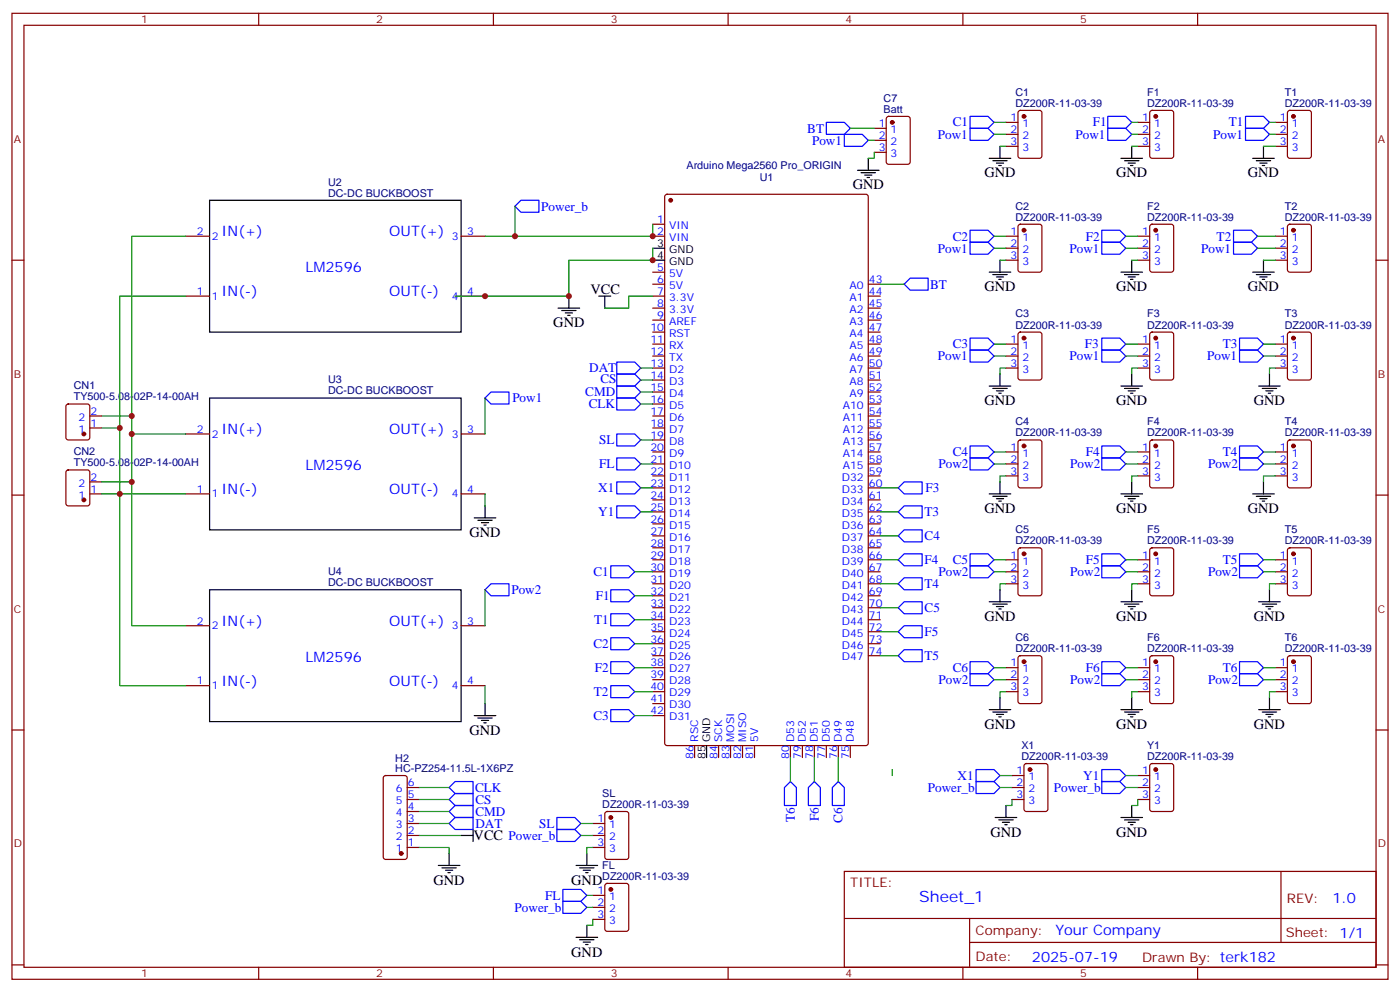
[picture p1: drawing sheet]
<svg xmlns="http://www.w3.org/2000/svg" width="412mm" height="292mm" viewBox="0 0 412 292" stroke-linecap="round" stroke-linejoin="round" font-family="sans-serif">
<g fill="none" stroke="#870000" stroke-width=".35">
<path d="M3.5 3.9h405.4v284.4h-405.4zM7.1 7.4h398.2v277.3h-398.2zM76.2 3.9v3.5M145.3 3.9v3.5M214.5 3.9v3.5M283.6 3.9v3.5M352.8 3.9v3.5M257.5 37.8h3.6M261.3 34.5l.5-.2h5.6l.7 .4v13l-.5 .6-5.8 .1-.7-.5v-12.9zM296.3 36h3.6M296.3 39.5h3.6M300.1 32.7l.5-.2h5.6l.7 .4v13l-.4 .6-5.9 .1-.7-.5v-12.9z"/>
<path d="M335.1 36h3.6M335.1 39.5h3.6M338.9 32.7l.5-.2h5.6l.7 .4v13l-.4 .6-5.9 .1-.7-.5v-12.9zM375.7 36h3.5M375.7 39.5h3.5M379.5 32.7l.4-.2h5.7l.6 .4 .1 13-.5 .6-5.9 .1-.6-.5-.1-12.9zM196 57.4l.5-.2h58.6l.6 .4 .1 161.2-.5 .6-58.8 .1-.7-.5v-161.1zM257.5 41.3h3.6M257.5 44.8h3.6M296.3 43.1h3.6M335.1 43.1h3.6M375.7 43.1h3.5"/>
<path d="M3.5 76.6h3.6M54.7 69.5h7M135.8 69.5h7.1M192.3 66h3.5M192.3 69.5h3.5M296.3 76.6h3.6M296.3 69.5h3.6M296.3 73.1h3.6M300.1 66.2l.5-.2h5.6l.7 .4v13l-.4 .7h-5.9l-.7-.4v-13zM335.1 76.6h3.6M335.1 69.5h3.6M335.1 73.1h3.6"/>
<path d="M338.9 66.2l.5-.2h5.6l.7 .4v13l-.4 .7h-5.9l-.7-.4v-13zM375.7 76.6h3.5M375.7 69.5h3.5M375.7 73.1h3.5M379.5 66.2l.4-.2h5.7l.6 .4 .1 13-.5 .7h-5.9l-.6-.4-.1-13zM405.3 76.6h3.6M54.7 87.2h7M135.8 87.2h7.1M192.3 80.1h3.5M192.3 83.6h3.5M192.3 87.2h3.5M192.3 90.7h3.5"/>
<path d="M192.3 94.2h3.5M192.3 97.8h3.5M255.8 83.6h3.5M255.8 87.2h3.5M255.8 90.7h3.5M255.8 94.2h3.5M255.8 97.8h3.5M300.1 98l.5-.2h5.6l.7 .4v13l-.4 .6-5.9 .1-.7-.5v-12.9zM338.9 98l.5-.2h5.6l.7 .4v13l-.4 .6-5.9 .1-.7-.5v-12.9zM379.5 98l.4-.2h5.7l.6 .4 .1 13-.5 .6-5.9 .1-.6-.5-.1-12.9zM19.6 119.1l.5-.2h5.7l.6 .5 .1 9.4-.5 .6-5.9 .1-.6-.5-.1-9.4zM192.3 101.3h3.5"/>
<path d="M192.3 104.8h3.5M192.3 108.3h3.5M192.3 111.9h3.5M192.3 115.4h3.5M192.3 118.9h3.5M255.8 101.3h3.5M255.8 104.8h3.5M255.8 108.3h3.5M255.8 111.9h3.5M255.8 115.4h3.5M255.8 118.9h3.5M296.3 101.3h3.6"/>
<path d="M296.3 104.8h3.6M296.3 108.3h3.6M335.1 101.3h3.6M335.1 104.8h3.6M335.1 108.3h3.6M375.7 101.3h3.5M375.7 104.8h3.5M375.7 108.3h3.5M19.6 138.5l.5-.2h5.7l.6 .5 .1 9.4-.5 .7h-5.9l-.6-.5-.1-9.4zM26.5 122.4h3.5M26.5 126h3.5M54.7 127.7h7"/>
<path d="M135.8 127.7h7.1M192.3 122.4h3.5M192.3 126h3.5M192.3 129.5h3.5M192.3 133h3.5M192.3 136.6h3.5M255.8 122.4h3.5M255.8 126h3.5M255.8 129.5h3.5M255.8 133h3.5M255.8 136.6h3.5M296.3 133h3.6"/>
<path d="M296.3 136.6h3.6M300.1 129.7l.5-.2h5.6l.7 .4v13l-.4 .7h-5.9l-.7-.4v-13zM335.1 133h3.6M335.1 136.6h3.6M338.9 129.7l.5-.2h5.6l.7 .4v13l-.4 .7h-5.9l-.7-.4v-13zM375.7 133h3.5M375.7 136.6h3.5M379.5 129.7l.4-.2h5.7l.6 .4 .1 13-.5 .7h-5.9l-.6-.4-.1-13zM3.5 145.7h3.6M26.5 145.4h3.5M26.5 141.9h3.5M54.7 145.4h7"/>
<path d="M135.8 145.4h7.1M192.3 140.1h3.5M192.3 143.6h3.5M192.3 147.1h3.5M192.3 150.7h3.5M192.3 154.2h3.5M192.3 157.7h3.5M255.8 140.1h3.5M255.8 143.6h3.5M255.8 147.1h3.5M255.8 150.7h3.5M255.8 154.2h3.5"/>
<path d="M255.8 157.7h3.5M296.3 140.1h3.6M335.1 140.1h3.6M375.7 140.1h3.5M405.3 145.7h3.6M192.3 161.3h3.5M192.3 164.8h3.5M192.3 168.3h3.5M192.3 171.8h3.5M192.3 175.4h3.5M192.3 178.9h3.5M255.8 161.3h3.5"/>
<path d="M255.8 164.8h3.5M255.8 168.3h3.5M255.8 171.8h3.5M255.8 175.4h3.5M255.8 178.9h3.5M296.3 164.8h3.6M296.3 168.3h3.6M296.3 171.8h3.6M300.1 161.5l.5-.2h5.6l.7 .4v13l-.4 .6-5.9 .1-.7-.5v-12.9zM335.1 164.8h3.6M335.1 168.3h3.6M335.1 171.8h3.6"/>
<path d="M338.9 161.5l.5-.2h5.6l.7 .4v13l-.4 .6-5.9 .1-.7-.5v-12.9zM375.7 164.8h3.5M375.7 168.3h3.5M375.7 171.8h3.5M379.5 161.5l.4-.2h5.7l.6 .4 .1 13-.5 .6-5.9 .1-.6-.5-.1-12.9zM54.7 184.2h7M135.8 184.2h7.1M192.3 182.4h3.5M192.3 185.9h3.5M192.3 189.5h3.5M192.3 193h3.5M192.3 196.5h3.5"/>
<path d="M255.8 182.4h3.5M255.8 185.9h3.5M255.8 189.5h3.5M255.8 193h3.5M296.3 196.5h3.6M300.1 193.2l.5-.2h5.6l.7 .4v13l-.4 .7h-5.9l-.7-.4v-13zM335.1 196.5h3.6M338.9 193.2l.5-.2h5.6l.7 .4v13l-.4 .7h-5.9l-.7-.4v-13zM375.7 196.5h3.5M379.5 193.2l.4-.2h5.7l.6 .4 .1 13-.5 .7h-5.9l-.6-.4-.1-13zM3.5 214.9h3.6M54.7 201.8h7"/>
<path d="M135.8 201.8h7.1M192.3 200.1h3.5M192.3 203.6h3.5M192.3 207.1h3.5M192.3 210.6h3.5M204.6 219.5v3.5M211.7 219.5v3.5M215.2 219.5v3.5M218.7 219.5v3.5M222.2 219.5v3.5M232.8 219.5v3.5M236.4 219.5v3.5"/>
<path d="M239.9 219.5v3.5M243.4 219.5v3.5M246.9 219.5v3.5M250.5 219.5v3.5M296.3 200.1h3.6M296.3 203.6h3.6M335.1 200.1h3.6M335.1 203.6h3.6M375.7 200.1h3.5M375.7 203.6h3.5M405.3 214.9h3.6M113.1 228.5l.5-.2h5.6l.7 .4v23.6l-.4 .6-5.9 .1-.7-.5v-23.5z"/>
<path d="M119.9 231.8h3.6M119.9 235.3h3.6M119.9 238.9h3.6M178.4 239.1l.5-.2h5.6l.7 .4v13l-.5 .6-5.8 .1-.7-.5v-12.9zM298.1 231.8h3.5M298.1 235.3h3.5M298.1 228.3h3.5M301.9 225l.4-.2h5.7l.6 .4 .1 13-.5 .6-5.9 .1-.6-.5-.1-12.9zM335.1 231.8h3.6M335.1 235.3h3.6M335.1 228.3h3.6M338.9 225l.5-.2h5.6l.7 .4v13l-.4 .6-5.9 .1-.7-.5v-12.9z"/>
<path d="M119.9 242.4h3.6M119.9 245.9h3.6M119.9 249.4h3.6M174.6 242.4h3.6M174.6 245.9h3.6M174.6 249.4h3.6M248.7 256.5h156.6v28.2h-156.6zM377.3 256.5v20.9M174.6 263.6h3.6M174.6 267.1h3.6M174.6 270.6h3.6M178.4 260.2l.5-.2h5.6l.7 .5v12.9l-.5 .7h-5.8l-.7-.4v-13z"/>
<path d="M248.7 270.4h156.5M285.6 277.4h119.6M285.6 270.4v14.1M3.5 284h3.6M76.2 284.7v3.6M145.3 284.7v3.6M214.5 284.7v3.6M283.6 284.7v3.6M352.8 284.7v3.6M405.3 284h3.6"/>
</g>
<g fill="#870000" stroke="#870000" stroke-width=".35">
<circle cx="197.6" cy="58.9" r=".53"/>
<circle cx="301.6" cy="34.3" r=".53"/>
<circle cx="118.2" cy="251.2" r=".53"/>
<circle cx="24.7" cy="127.7" r=".53"/>
<circle cx="24.7" cy="147.1" r=".53"/>
<circle cx="340.4" cy="34.3" r=".53"/>
<circle cx="381" cy="34.3" r=".53"/>
<circle cx="301.6" cy="67.8" r=".53"/>
<circle cx="340.4" cy="67.8" r=".53"/>
<circle cx="381" cy="67.8" r=".53"/>
<circle cx="301.6" cy="99.5" r=".53"/>
<circle cx="340.4" cy="99.5" r=".53"/>
<circle cx="381" cy="99.5" r=".53"/>
<circle cx="301.6" cy="131.3" r=".53"/>
<circle cx="340.4" cy="131.3" r=".53"/>
<circle cx="381" cy="131.3" r=".53"/>
<circle cx="301.6" cy="163" r=".53"/>
<circle cx="340.4" cy="163" r=".53"/>
<circle cx="381" cy="163" r=".53"/>
<circle cx="301.6" cy="194.8" r=".53"/>
<circle cx="340.4" cy="194.8" r=".53"/>
<circle cx="381" cy="194.8" r=".53"/>
<circle cx="303.4" cy="226.5" r=".53"/>
<circle cx="340.4" cy="226.5" r=".53"/>
<circle cx="179.9" cy="240.6" r=".53"/>
<circle cx="179.9" cy="261.8" r=".53"/>
<circle cx="262.8" cy="36" r=".53"/>
</g>
<g fill="none" stroke="#000" stroke-width=".35">
<path d="M61.7 58.9h74.1v38.9h-74.1zM252.6 50.1h6.3M253.6 50.8h4.3M254.7 51.5h2.1M255.4 52.2h.7M255.8 46.6v3.5M291.4 46.6h6.3M292.5 47.3h4.2M293.5 48h2.1M294.2 48.7h.7M294.6 43.1v3.5M330.2 46.6h6.3"/>
<path d="M331.3 47.3h4.2M332.3 48h2.1M333 48.7h.7M333.4 43.1v3.5M369 46.6h6.4M370.1 47.3h4.2M371.1 48h2.1M371.8 48.7h.7M372.2 43.1v3.5M192.3 73.1h3.5M192.3 76.6h3.5M294.6 76.6v3.5"/>
<path d="M333.4 76.6v3.5M372.2 76.6v3.5M164.4 90.7h6.3M165.5 91.4h4.2M166.5 92.1h2.1M167.2 92.8h.7M167.6 87.2v3.5M176.4 87.2h3.5M178.2 87.2v3.5M291.4 80.1h6.3M292.5 80.8h4.2M293.5 81.5h2.1"/>
<path d="M294.2 82.2h.7M330.2 80.1h6.3M331.3 80.8h4.2M332.3 81.5h2.1M333 82.2h.7M369 80.1h6.4M370.1 80.8h4.2M371.1 81.5h2.1M371.8 82.2h.7M61.7 117.2h74.1v38.8h-74.1zM291.4 113.6h6.3M292.5 114.3h4.2"/>
<path d="M293.5 115h2.1M294.2 115.7h.7M294.6 110.1v3.5M330.2 113.6h6.3M331.3 114.3h4.2M332.3 115h2.1M333 115.7h.7M333.4 110.1v3.5M370.8 113.6h6.3M371.8 114.3h4.3M372.9 115h2.1M373.6 115.7h.7"/>
<path d="M373.9 110.1v3.5M139.7 152.4h6.3M140.8 153.1h4.2M141.8 153.8h2.1M142.5 154.6h.7M142.9 148.9v3.5M291.4 145.4h6.3M292.5 146.1h4.2M293.5 146.8h2.1M294.2 147.5h.7M294.6 141.9v3.5M330.2 145.4h6.3"/>
<path d="M331.3 146.1h4.2M332.3 146.8h2.1M333 147.5h.7M333.4 141.9v3.5M369 145.4h6.4M370.1 146.1h4.2M371.1 146.8h2.1M371.8 147.5h.7M372.2 141.9v3.5M61.7 173.6h74.1v38.8h-74.1zM291.4 177.1h6.3M292.5 177.8h4.2"/>
<path d="M293.5 178.5h2.1M294.2 179.2h.7M294.6 173.6v3.5M330.2 177.1h6.3M331.3 177.8h4.2M332.3 178.5h2.1M333 179.2h.7M333.4 173.6v3.5M370.8 177.1h6.3M371.8 177.8h4.3M372.9 178.5h2.1M373.6 179.2h.7"/>
<path d="M373.9 173.6v3.5M139.7 210.6h6.3M140.8 211.3h4.2M141.8 212.1h2.1M142.5 212.8h.7M142.9 207.1v3.5M208.1 219.5v3.5M291.4 208.9h6.3M292.5 209.6h4.2M293.5 210.3h2.1M294.2 211h.7M294.6 205.4v3.5"/>
<path d="M330.2 208.9h6.3M331.3 209.6h4.2M332.3 210.3h2.1M333 211h.7M333.4 205.4v3.5M370.8 208.9h6.3M371.8 209.6h4.3M372.9 210.3h2.1M373.6 211h.7M373.9 205.4v3.5M296.3 237.1v3.5M333.4 237.1v3.5"/>
<path d="M129.1 254.7h6.4M130.2 255.4h4.2M131.2 256.2h2.1M131.9 256.9h.7M132.3 251.2v3.5M135.8 245.9h3.5M139.3 244.2v3.5M169.7 254.7h6.3M170.7 255.4h4.3M171.8 256.2h2.1M172.5 256.9h.7M172.9 251.2v3.5"/>
<path d="M293.2 240.6h6.3M294.2 241.3h4.2M295.3 242h2.1M296 242.7h.7M330.2 240.6h6.3M331.3 241.3h4.2M332.3 242h2.1M333 242.7h.7M169.7 275.9h6.3M170.7 276.6h4.3M171.8 277.3h2.1M172.5 278h.7"/>
<path d="M172.9 272.4v3.5"/>
</g>
<g fill="none" stroke="#008700" stroke-width=".35">
<path d="M250.5 37.8h7M292.8 39.5h3.5M292.8 36h3.5M333.4 39.5h1.7M333.4 36h1.7M373.9 39.5h1.8M373.9 36h1.8M255.8 41.3h1.7M257.5 44.8v1.8h-1.7M294.6 43.1h1.7M333.4 43.1h1.7M372.2 43.1h3.5"/>
<path d="M54.7 69.5h-15.9v52.9M151.7 60.7v8.8M192.3 73.1v3.5h-24.7v10.6h-33.5M192.3 66v3.5h-49.4M292.8 69.5h3.5M292.8 73.1h3.5M294.6 76.6h1.7M331.6 69.5h3.5M331.6 73.1h3.5M333.4 76.6h1.7M370.4 69.5h5.3M370.4 73.1h5.3"/>
<path d="M372.2 76.6h3.5M54.7 87.2h-19.4v38.8M192.3 87.2h-7.1v3.5h-7M259.3 83.6h7M142.9 117.2v10.5M188.7 108.3h3.6M188.7 111.9h3.6M188.7 115.4h3.6M188.7 118.9h3.6M292.8 104.8h3.5M292.8 101.3h3.5M296.3 108.3h-1.7v1.8"/>
<path d="M331.6 104.8h3.5M331.6 101.3h3.5M335.1 108.3h-1.7v1.8M372.2 104.8h3.5M372.2 101.3h3.5M375.7 108.3h-1.8v1.8M30 122.4h8.8v19.5h-8.8M30 126h5.3v19.4h-5.3M38.8 127.7h15.9M188.7 136.6h3.6M188.7 129.5h3.6M292.8 136.6h3.5"/>
<path d="M292.8 133h3.5M331.6 136.6h3.5M331.6 133h3.5M372.2 136.6h3.5M372.2 133h3.5M38.8 141.9v42.3h15.9M54.7 145.4h-19.4v56.4h19.4M142.9 145.4v3.5M188.7 143.6h3.6M188.7 150.7h3.6M259.3 143.6h5.3M259.3 150.7h5.3"/>
<path d="M259.3 157.7h5.3M296.3 140.1h-1.7v1.8M335.1 140.1h-1.7v1.8M375.7 140.1h-3.5v1.8M142.9 173.6v10.6M187 168.3h5.3M187 175.4h5.3M259.3 164.8h5.3M259.3 171.8h5.3M259.3 178.9h5.3M292.8 168.3h3.5M292.8 164.8h3.5"/>
<path d="M296.3 171.8h-1.7v1.8M331.6 168.3h3.5M331.6 164.8h3.5M335.1 171.8h-1.7v1.8M372.2 168.3h3.5M372.2 164.8h3.5M375.7 171.8h-1.8v1.8M187 182.4h5.3M187 189.5h5.3M187 196.5h5.3M259.3 185.9h5.3M259.3 193h5.3"/>
<path d="M292.8 196.5h3.5M331.6 196.5h3.5M372.2 196.5h3.5M142.9 201.8v5.3M187 203.6h5.3M187 210.6h5.3M292.8 200.1h3.5M296.3 203.6h-1.7v1.8M331.6 200.1h3.5M335.1 203.6h-1.7v1.8M372.2 200.1h3.5M375.7 203.6h-1.8v1.8"/>
<path d="M123.5 238.9h8.8M123.5 235.3h8.8M123.5 231.8h8.8M232.8 223v7M239.9 223v7M246.9 223v7M262.8 226.5v1.8M294.6 231.8h3.5M294.6 228.3h3.5M298.1 235.3v1.8h-1.8M331.6 231.8h3.5M331.6 228.3h3.5"/>
<path d="M335.1 235.3v1.8h-1.7M123.5 249.4h8.8v1.8M123.5 245.9h12.3M123.5 242.4h8.8M171.1 245.9h3.5M171.1 242.4h3.5M174.6 249.4h-1.7v1.8M172.9 267.1h1.7M172.9 263.6h1.7M174.6 270.6v1.8h-1.7"/>
</g>
<g fill="none" stroke="#00f" stroke-width=".35">
<path d="M243.4 36h5.3l1.8 1.8-1.8 1.7h-5.3zM248.7 39.5h5.3l1.8 1.8-1.8 1.8h-5.3zM285.8 37.8h5.2l1.8 1.7-1.8 1.8h-5.2zM285.8 34.3h5.2l1.8 1.7-1.8 1.8h-5.2zM326.3 37.8h5.3l1.8 1.7-1.8 1.8h-5.3zM326.3 34.3h5.3l1.8 1.7-1.8 1.8h-5.3zM366.9 37.8h5.3l1.7 1.7-1.7 1.8h-5.3zM366.9 34.3h5.3l1.7 1.7-1.7 1.8h-5.3zM151.7 60.7l1.8-1.8h5.2v3.6h-5.2zM285.8 67.8h5.2l1.8 1.7-1.8 1.8h-5.2zM285.8 71.3h5.2l1.8 1.8-1.8 1.7h-5.2zM324.6 67.8h5.2l1.8 1.7-1.8 1.8h-5.2z"/>
<path d="M324.6 71.3h5.2l1.8 1.8-1.8 1.7h-5.2zM363.4 67.8h5.3l1.7 1.7-1.7 1.8h-5.3zM363.4 71.3h5.3l1.7 1.8-1.7 1.7h-5.3zM266.3 83.6l1.8-1.7h5.3v3.5h-5.3zM285.8 99.5h5.2l1.8 1.8-1.8 1.7h-5.2zM324.6 99.5h5.2l1.8 1.8-1.8 1.7h-5.2zM365.1 99.5h5.3l1.8 1.8-1.8 1.7h-5.3zM142.9 117.2l1.7-1.8h5.3v3.5h-5.3zM181.7 106.6h5.3l1.7 1.7-1.7 1.8h-5.3zM181.7 110.1h5.3l1.7 1.8-1.7 1.7h-5.3zM181.7 113.6h5.3l1.7 1.8-1.7 1.8h-5.3zM181.7 117.2h5.3l1.7 1.7-1.7 1.8h-5.3z"/>
<path d="M285.8 103h5.2l1.8 1.8-1.8 1.8h-5.2zM324.6 103h5.2l1.8 1.8-1.8 1.8h-5.2zM365.1 103h5.3l1.8 1.8-1.8 1.8h-5.3zM181.7 127.7h5.3l1.7 1.8-1.7 1.8h-5.3zM181.7 134.8h5.3l1.7 1.8-1.7 1.7h-5.3zM285.8 134.8h5.2l1.8 1.8-1.8 1.7h-5.2zM285.8 131.3h5.2l1.8 1.7-1.8 1.8h-5.2zM324.6 134.8h5.2l1.8 1.8-1.8 1.7h-5.2zM324.6 131.3h5.2l1.8 1.7-1.8 1.8h-5.2zM365.1 134.8h5.3l1.8 1.8-1.8 1.7h-5.3zM365.1 131.3h5.3l1.8 1.7-1.8 1.8h-5.3zM181.7 141.9h5.3l1.7 1.7-1.7 1.8h-5.3z"/>
<path d="M181.7 148.9h5.3l1.7 1.8-1.7 1.7h-5.3zM264.6 143.6l1.7-1.7h5.3v3.5h-5.3zM266.3 148.9h5.3v3.5h-5.3l-1.7-1.7zM266.3 156h5.3v3.5h-5.3l-1.7-1.8zM142.9 173.6l1.7-1.8h5.3v3.6h-5.3zM179.9 166.5h5.3l1.8 1.8-1.8 1.8h-5.3zM179.9 173.6h5.3l1.8 1.8-1.8 1.7h-5.3zM264.6 164.8l1.7-1.8h5.3v3.5h-5.3zM266.3 170.1h5.3v3.5h-5.3l-1.7-1.8zM266.3 177.1h5.3v3.6h-5.3l-1.7-1.8zM285.8 166.5h5.2l1.8 1.8-1.8 1.8h-5.2zM285.8 163h5.2l1.8 1.8-1.8 1.7h-5.2z"/>
<path d="M324.6 166.5h5.2l1.8 1.8-1.8 1.8h-5.2zM324.6 163h5.2l1.8 1.8-1.8 1.7h-5.2zM365.1 166.5h5.3l1.8 1.8-1.8 1.8h-5.3zM365.1 163h5.3l1.8 1.8-1.8 1.7h-5.3zM179.9 180.7h5.3l1.8 1.7-1.8 1.8h-5.3zM179.9 187.7h5.3l1.8 1.8-1.8 1.7h-5.3zM179.9 194.8h5.3l1.8 1.7-1.8 1.8h-5.3zM264.6 185.9l1.7-1.7h5.3v3.5h-5.3zM264.6 193l1.7-1.8h5.3v3.6h-5.3zM285.8 198.3h5.2l1.8 1.8-1.8 1.7h-5.2zM285.8 194.8h5.2l1.8 1.7-1.8 1.8h-5.2zM324.6 198.3h5.2l1.8 1.8-1.8 1.7h-5.2z"/>
<path d="M324.6 194.8h5.2l1.8 1.7-1.8 1.8h-5.2zM365.1 198.3h5.3l1.8 1.8-1.8 1.7h-5.3zM365.1 194.8h5.3l1.8 1.7-1.8 1.8h-5.3zM179.9 201.8h5.3l1.8 1.8-1.8 1.8h-5.3zM179.9 208.9h5.3l1.8 1.7-1.8 1.8h-5.3zM132.3 238.9l1.8-1.8h5.2v3.5h-5.2zM132.3 235.3l1.8-1.7h5.2v3.5h-5.2zM132.3 231.8l1.8-1.8h5.2v3.6h-5.2zM232.8 230l1.8 1.8v5.3h-3.5v-5.3zM239.9 230l1.8 1.8v5.3h-3.6v-5.3zM246.9 230l1.8 1.8v5.3h-3.5v-5.3zM287.5 230h5.3l1.8 1.8-1.8 1.8h-5.3z"/>
<path d="M287.5 226.5h5.3l1.8 1.8-1.8 1.7h-5.3zM324.6 230h5.2l1.8 1.8-1.8 1.8h-5.2zM324.6 226.5h5.2l1.8 1.8-1.8 1.7h-5.2zM132.3 242.4l1.8-1.8h5.2v3.6h-5.2zM164 244.2h5.3l1.8 1.7-1.8 1.8h-5.3zM164 240.6h5.3l1.8 1.8-1.8 1.8h-5.3zM165.8 265.3h5.3l1.8 1.8-1.8 1.8h-5.3zM165.8 261.8h5.3l1.8 1.8-1.8 1.7h-5.3z"/>
</g>
<g fill="#c00">
<circle cx="38.8" cy="122.4" r=".88"/>
<circle cx="38.8" cy="127.7" r=".88"/>
<circle cx="38.8" cy="141.9" r=".88"/>
<circle cx="35.3" cy="145.4" r=".88"/>
<circle cx="35.3" cy="126" r=".88"/>
<circle cx="167.6" cy="87.2" r=".88"/>
<circle cx="142.9" cy="87.2" r=".88"/>
<circle cx="192.3" cy="76.6" r=".88"/>
<circle cx="192.3" cy="69.5" r=".88"/>
<circle cx="151.7" cy="69.5" r=".88"/>
</g>
<text font-size="4.6" fill="#00f" x="270.8" y="265.5">Sheet_1</text>
<g font-size="4.2">
<text x="290" y="52.2">GND</text>
<text x="328.8" y="52.2">GND</text>
<text x="367.6" y="52.2">GND</text>
<text x="251.2" y="55.8">GND</text>
<text x="173.9" y="86.5">VCC</text>
<text x="290" y="85.8">GND</text>
<text x="328.8" y="85.8">GND</text>
<text x="367.6" y="85.8">GND</text>
<text x="163" y="96.3">GND</text>
<text x="290" y="119.3">GND</text>
<text x="328.8" y="119.3">GND</text>
<text x="369.4" y="119.3">GND</text>
<text x="290" y="151">GND</text>
<text x="328.8" y="151">GND</text>
<text x="367.6" y="151">GND</text>
<text x="138.3" y="158.1">GND</text>
<text x="290" y="182.8">GND</text>
<text x="328.8" y="182.8">GND</text>
<text x="369.4" y="182.8">GND</text>
<text x="290" y="214.5">GND</text>
<text x="328.8" y="214.5">GND</text>
<text x="369.4" y="214.5">GND</text>
<text x="138.3" y="216.3">GND</text>
<text x="139.5" y="247.3">VCC Power_b</text>
<text x="291.7" y="246.3">GND</text>
<text x="328.8" y="246.3">GND</text>
<text x="127.7" y="260.4">GND</text>
<text x="168.3" y="260.4">GND</text>
<text x="168.3" y="281.6">GND</text>
</g>
<g font-size="4.2" fill="#00f">
<text x="65.3" y="69.5">IN(+)</text>
<text x="114.7" y="69.5">OUT(+)</text>
<text x="90" y="80.1">LM2596</text>
<text x="65.3" y="87.2">IN(-)</text>
<text x="114.7" y="87.2">OUT(-)</text>
<text x="65.3" y="127.7">IN(+)</text>
<text x="114.7" y="127.7">OUT(+)</text>
<text x="90" y="138.3">LM2596</text>
<text x="65.3" y="145.4">IN(-)</text>
<text x="114.7" y="145.4">OUT(-)</text>
<text x="65.3" y="184.2">IN(+)</text>
<text x="114.7" y="184.2">OUT(+)</text>
<text x="90" y="194.8">LM2596</text>
<text x="65.3" y="201.8">IN(-)</text>
<text x="114.7" y="201.8">OUT(-)</text>
<text x="392.5" y="265.8">1.0</text>
<text x="310.9" y="275.3">Your Company</text>
<text x="304" y="283.1">2025-07-19</text>
</g>
<g font-size="3.9" fill="#00f">
<text x="237.8" y="39">BT</text>
<text x="276.2" y="40.8">Pow1</text>
<text x="280.7" y="37.2">C1</text>
<text x="316.8" y="40.8">Pow1</text>
<text x="321.9" y="37.2">F1</text>
<text x="357.4" y="40.8">Pow1</text>
<text x="362" y="37.2">T1</text>
<text x="239.2" y="42.6">Pow1</text>
<text x="159.5" y="62">Power_b</text>
<text x="280.7" y="70.9">C2</text>
<text x="319.9" y="70.9">F2</text>
<text x="358.4" y="70.8">T2</text>
<text x="276.2" y="74.3">Pow1</text>
<text x="315" y="74.3">Pow1</text>
<text x="353.8" y="74.3">Pow1</text>
<text x="274" y="85">BT</text>
<text x="276.2" y="106.1">Pow1</text>
<text x="280.7" y="102.6">C3</text>
<text x="315" y="106.1">Pow1</text>
<text x="319.6" y="102.5">F3</text>
<text x="355.6" y="106.1">Pow1</text>
<text x="360.2" y="102.6">T3</text>
<text x="173.6" y="109.6">DAT</text>
<text x="176.9" y="112.7">CS</text>
<text x="150.9" y="118.4">Pow1</text>
<text x="172.4" y="116.6">CMD</text>
<text x="173.5" y="120.2">CLK</text>
<text x="176.5" y="130.8">SL</text>
<text x="176.5" y="137.8">FL</text>
<text x="276.5" y="137.8">Pow2</text>
<text x="280.7" y="134.3">C4</text>
<text x="315.3" y="137.8">Pow2</text>
<text x="319.9" y="134.3">F4</text>
<text x="355.8" y="137.8">Pow2</text>
<text x="360.2" y="134.3">T4</text>
<text x="176.2" y="144.9">X1</text>
<text x="272.6" y="144.9">F3</text>
<text x="176.2" y="151.9">Y1</text>
<text x="272.3" y="151.9">T3</text>
<text x="272.3" y="159">C4</text>
<text x="272.3" y="166.1">F4</text>
<text x="280.7" y="166.1">C5</text>
<text x="319.9" y="166.1">F5</text>
<text x="360.2" y="166.1">T5</text>
<text x="174.8" y="169.5">C1</text>
<text x="272.3" y="173.1">T4</text>
<text x="276.5" y="169.5">Pow2</text>
<text x="315.3" y="169.5">Pow2</text>
<text x="355.8" y="169.5">Pow2</text>
<text x="150.6" y="174.9">Pow2</text>
<text x="175.5" y="176.6">F1</text>
<text x="175" y="183.6">T1</text>
<text x="272.3" y="180.2">C5</text>
<text x="174.8" y="190.8">C2</text>
<text x="272.3" y="187.2">F5</text>
<text x="175.2" y="197.9">F2</text>
<text x="272.3" y="194.3">T5</text>
<text x="280.7" y="197.8">C6</text>
<text x="319.9" y="197.8">F6</text>
<text x="360.2" y="197.8">T6</text>
<text x="276.5" y="201.3">Pow2</text>
<text x="315.3" y="201.3">Pow2</text>
<text x="355.8" y="201.3">Pow2</text>
<text x="174.9" y="204.9">T2</text>
<text x="174.8" y="211.9">C3</text>
<text x="139.9" y="233.1">CLK</text>
<text x="273.3" y="233.2">Power_b</text>
<text x="282.1" y="229.5">X1</text>
<text x="310.5" y="233">Power_b</text>
<text x="319.1" y="229.5">Y1</text>
<text x="140.1" y="236.6">CS</text>
<text x="140.1" y="243.7">DAT</text>
<text x="140.1" y="240.1">CMD</text>
<text x="158.8" y="243.6">SL</text>
<text x="234.1" y="242" transform="rotate(-90 234.1 242)">T6</text>
<text x="241.2" y="241.8" transform="rotate(-90 241.2 241.8)">F6</text>
<text x="248.2" y="242.2" transform="rotate(-90 248.2 242.2)">C6</text>
<text x="151.6" y="268.4">Power_b</text>
<text x="160.6" y="264.8">FL</text>
</g>
<g font-size="3.9" fill="#800">
<text x="250.5" y="261.1">TITLE:</text>
<text x="379.1" y="265.8">REV:</text>
<text x="287.4" y="275.3">Company:</text>
<text x="378.7" y="275.9">Sheet: 1/1</text>
<text x="287.4" y="283">Date:</text>
<text x="336.4" y="283.1">Drawn By: terk182</text>
</g>
<g font-size="3.2" fill="#800">
<text x="41.6" y="6.9">1</text>
<text x="110.8" y="6.9">2</text>
<text x="179.9" y="6.9">3</text>
<text x="249.1" y="6.9">4</text>
<text x="318.2" y="6.9">5</text>
<text x="4.1" y="42">A</text>
<text x="405.9" y="42">A</text>
<text x="4.1" y="111.2">B</text>
<text x="405.9" y="111.2">B</text>
<text x="4.1" y="180.3">C</text>
<text x="405.9" y="180.3">C</text>
<text x="4.1" y="249.4">D</text>
<text x="405.9" y="249.4">D</text>
<text x="41.6" y="287.7">1</text>
<text x="110.8" y="287.7">2</text>
<text x="179.9" y="287.7">3</text>
<text x="249.1" y="287.7">4</text>
<text x="318.2" y="287.7">5</text>
</g>
<g font-size="3.2" fill="#000080">
<text x="260.3" y="29.9">C7</text>
<text x="299.1" y="28.2">C1</text>
<text x="337.9" y="28.2">F1</text>
<text x="378.5" y="28.2">T1</text>
<text x="260.3" y="33.2">Batt</text>
<text x="299.1" y="31.4">DZ200R-11-03-39</text>
<text x="337.9" y="31.4">DZ200R-11-03-39</text>
<text x="378.5" y="31.4">DZ200R-11-03-39</text>
<text x="202.2" y="49.6">Arduino Mega2560 Pro_ORIGIN</text>
<text x="223.8" y="53.2">U1</text>
<text x="96.6" y="57.9">DC-DC BUCKBOOST</text>
<text x="96.6" y="54.7">U2</text>
<text x="299.1" y="64.9">DZ200R-11-03-39</text>
<text x="299.1" y="61.7">C2</text>
<text x="337.9" y="64.9">DZ200R-11-03-39</text>
<text x="337.9" y="61.7">F2</text>
<text x="378.5" y="64.9">DZ200R-11-03-39</text>
<text x="378.5" y="61.7">T2</text>
<text x="299.1" y="93.4">C3</text>
<text x="337.9" y="93.4">F3</text>
<text x="378.5" y="93.4">T3</text>
<text x="299.1" y="96.7">DZ200R-11-03-39</text>
<text x="337.9" y="96.7">DZ200R-11-03-39</text>
<text x="378.5" y="96.7">DZ200R-11-03-39</text>
<text x="96.6" y="112.9">U3</text>
<text x="21.8" y="117.9">TY500-5.08-02P-14-00AH</text>
<text x="21.8" y="114.6">CN1</text>
<text x="96.6" y="116.1">DC-DC BUCKBOOST</text>
<text x="299.1" y="125.2">C4</text>
<text x="337.9" y="125.2">F4</text>
<text x="378.5" y="125.2">T4</text>
<text x="299.1" y="128.4">DZ200R-11-03-39</text>
<text x="337.9" y="128.4">DZ200R-11-03-39</text>
<text x="378.5" y="128.4">DZ200R-11-03-39</text>
<text x="21.7" y="137.3">TY500-5.08-02P-14-00AH</text>
<text x="21.7" y="134">CN2</text>
<text x="299.1" y="160.2">DZ200R-11-03-39</text>
<text x="299.1" y="156.9">C5</text>
<text x="337.9" y="160.2">DZ200R-11-03-39</text>
<text x="337.9" y="156.9">F5</text>
<text x="378.5" y="160.2">DZ200R-11-03-39</text>
<text x="378.5" y="156.9">T5</text>
<text x="96.6" y="172.5">DC-DC BUCKBOOST</text>
<text x="96.6" y="169.3">U4</text>
<text x="299.1" y="191.9">DZ200R-11-03-39</text>
<text x="299.1" y="188.7">C6</text>
<text x="337.9" y="191.9">DZ200R-11-03-39</text>
<text x="337.9" y="188.7">F6</text>
<text x="378.5" y="191.9">DZ200R-11-03-39</text>
<text x="378.5" y="188.7">T6</text>
<text x="300.9" y="220.4">X1</text>
<text x="337.9" y="220.4">Y1</text>
<text x="116.4" y="227.2">HC-PZ254-11.5L-1X6PZ</text>
<text x="116.4" y="224.2">H2</text>
<text x="300.9" y="223.7">DZ200R-11-03-39</text>
<text x="337.9" y="223.7">DZ200R-11-03-39</text>
<text x="177.4" y="237.8">DZ200R-11-03-39</text>
<text x="177.4" y="234.6">SL</text>
<text x="177.4" y="255.7">FL</text>
<text x="177.4" y="259">DZ200R-11-03-39</text>
</g>
<g font-size="3.2" fill="#00f">
<text x="297.7" y="35.7">1</text>
<text x="336.5" y="35.7">1</text>
<text x="377" y="35.7">1</text>
<text x="258.9" y="37.4">1</text>
<text x="258.9" y="41">2</text>
<text x="262.4" y="39.2">1</text>
<text x="297.7" y="39.2">2</text>
<text x="301.2" y="37.4">1</text>
<text x="301.2" y="41">2</text>
<text x="336.5" y="39.2">2</text>
<text x="340" y="37.4">1</text>
<text x="340" y="41">2</text>
<text x="377" y="39.2">2</text>
<text x="380.5" y="37.4">1</text>
<text x="380.5" y="41">2</text>
<text x="258.9" y="44.5">3</text>
<text x="262.4" y="42.7">2</text>
<text x="262.4" y="46.2">3</text>
<text x="297.7" y="42.7">3</text>
<text x="301.2" y="44.5">3</text>
<text x="336.5" y="42.7">3</text>
<text x="340" y="44.5">3</text>
<text x="377" y="42.7">3</text>
<text x="380.5" y="44.5">3</text>
<text x="193.6" y="65.7">1</text>
<text x="58" y="69.2">2</text>
<text x="62.4" y="70.6">2</text>
<text x="133.1" y="70.6">3</text>
<text x="137.6" y="69.2">3</text>
<text x="193.6" y="69.2">2</text>
<text x="197.1" y="67.4">VIN</text>
<text x="197.1" y="70.9">VIN</text>
<text x="297.7" y="69.2">1</text>
<text x="301.2" y="70.9">1</text>
<text x="336.5" y="69.2">1</text>
<text x="340" y="70.9">1</text>
<text x="377" y="69.2">1</text>
<text x="380.5" y="70.9">1</text>
<text x="297.7" y="72.7">2</text>
<text x="297.7" y="76.2">3</text>
<text x="301.2" y="74.5">2</text>
<text x="301.2" y="78">3</text>
<text x="336.5" y="72.7">2</text>
<text x="336.5" y="76.2">3</text>
<text x="340" y="74.5">2</text>
<text x="340" y="78">3</text>
<text x="377" y="72.7">2</text>
<text x="377" y="76.2">3</text>
<text x="380.5" y="74.5">2</text>
<text x="380.5" y="78">3</text>
<text x="193.6" y="79.8">5</text>
<text x="193.6" y="83.3">6</text>
<text x="197.1" y="81.5">5V</text>
<text x="255.9" y="83.3">43</text>
<text x="58" y="86.8">1</text>
<text x="62.4" y="88.2">1</text>
<text x="133.1" y="88.2">4</text>
<text x="137.6" y="86.8">4</text>
<text x="193.6" y="86.8">7</text>
<text x="197.1" y="85.1">5V</text>
<text x="197.1" y="88.6">3.3V</text>
<text x="250.3" y="88.6">A1</text>
<text x="250.3" y="85.1">A0</text>
<text x="255.9" y="86.8">44</text>
<text x="193.6" y="90.3">8</text>
<text x="193.6" y="93.9">9</text>
<text x="197.1" y="92.1">3.3V</text>
<text x="197.1" y="95.6">AREF</text>
<text x="250.3" y="95.6">A3</text>
<text x="250.3" y="92.1">A2</text>
<text x="255.9" y="93.9">46</text>
<text x="255.9" y="90.3">45</text>
<text x="191.6" y="97.4">10</text>
<text x="191.6" y="100.9">11</text>
<text x="197.1" y="99.2">RST</text>
<text x="250.3" y="99.2">A4</text>
<text x="255.9" y="100.9">48</text>
<text x="255.9" y="97.4">47</text>
<text x="297.7" y="100.9">1</text>
<text x="336.5" y="100.9">1</text>
<text x="377" y="100.9">1</text>
<text x="191.6" y="104.5">12</text>
<text x="191.6" y="108">13</text>
<text x="197.1" y="102.7">RX</text>
<text x="197.1" y="106.2">TX</text>
<text x="250.3" y="106.2">A6</text>
<text x="250.3" y="102.7">A5</text>
<text x="255.9" y="108">50</text>
<text x="255.9" y="104.5">49</text>
<text x="297.7" y="104.5">2</text>
<text x="297.7" y="108">3</text>
<text x="301.2" y="102.7">1</text>
<text x="301.2" y="106.2">2</text>
<text x="336.5" y="104.5">2</text>
<text x="336.5" y="108">3</text>
<text x="340" y="102.7">1</text>
<text x="340" y="106.2">2</text>
<text x="377" y="104.5">2</text>
<text x="377" y="108">3</text>
<text x="380.5" y="102.7">1</text>
<text x="380.5" y="106.2">2</text>
<text x="191.6" y="111.5">14</text>
<text x="197.1" y="109.7">D2</text>
<text x="197.1" y="113.3">D3</text>
<text x="250.3" y="113.3">A8</text>
<text x="250.3" y="109.7">A7</text>
<text x="255.9" y="111.5">51</text>
<text x="301.2" y="109.7">3</text>
<text x="340" y="109.7">3</text>
<text x="380.5" y="109.7">3</text>
<text x="191.6" y="115">15</text>
<text x="191.6" y="118.6">16</text>
<text x="197.1" y="116.8">D4</text>
<text x="250.3" y="116.8">A9</text>
<text x="255.9" y="118.6">53</text>
<text x="255.9" y="115">52</text>
<text x="23.1" y="123.9">2</text>
<text x="26.6" y="125.6">1</text>
<text x="26.6" y="122.1">2</text>
<text x="191.6" y="122.1">17</text>
<text x="191.6" y="125.6">18</text>
<text x="197.1" y="120.3">D5</text>
<text x="197.1" y="123.9">D6</text>
<text x="248.3" y="123.9">A11</text>
<text x="248.3" y="120.3">A10</text>
<text x="255.9" y="125.6">55</text>
<text x="255.9" y="122.1">54</text>
<text x="23.1" y="127.4">1</text>
<text x="58" y="127.4">2</text>
<text x="62.4" y="128.8">2</text>
<text x="133.1" y="128.8">3</text>
<text x="137.6" y="127.4">3</text>
<text x="191.6" y="129.2">19</text>
<text x="197.1" y="127.4">D7</text>
<text x="197.1" y="130.9">D8</text>
<text x="248.3" y="130.9">A13</text>
<text x="248.3" y="127.4">A12</text>
<text x="255.9" y="129.2">56</text>
<text x="191.6" y="132.7">20</text>
<text x="191.6" y="136.2">21</text>
<text x="197.1" y="134.4">D9</text>
<text x="197.1" y="138">D10</text>
<text x="248.3" y="138">A15</text>
<text x="248.3" y="134.4">A14</text>
<text x="255.9" y="136.2">58</text>
<text x="255.9" y="132.7">57</text>
<text x="297.7" y="132.7">1</text>
<text x="297.7" y="136.2">2</text>
<text x="301.2" y="134.4">1</text>
<text x="301.2" y="138">2</text>
<text x="336.5" y="132.7">1</text>
<text x="336.5" y="136.2">2</text>
<text x="340" y="134.4">1</text>
<text x="340" y="138">2</text>
<text x="377" y="132.7">1</text>
<text x="377" y="136.2">2</text>
<text x="380.5" y="134.4">1</text>
<text x="380.5" y="138">2</text>
<text x="23.1" y="143.3">2</text>
<text x="26.6" y="141.5">2</text>
<text x="191.6" y="139.7">22</text>
<text x="191.6" y="143.3">23</text>
<text x="197.1" y="141.5">D11</text>
<text x="248" y="141.5">D32</text>
<text x="255.9" y="143.3">60</text>
<text x="255.9" y="139.7">59</text>
<text x="297.7" y="139.7">3</text>
<text x="301.2" y="141.5">3</text>
<text x="336.5" y="139.7">3</text>
<text x="340" y="141.5">3</text>
<text x="377" y="139.7">3</text>
<text x="380.5" y="141.5">3</text>
<text x="23.1" y="146.8">1</text>
<text x="26.6" y="145">1</text>
<text x="58" y="145">1</text>
<text x="62.4" y="146.4">1</text>
<text x="133.1" y="146.4">4</text>
<text x="137.6" y="145">4</text>
<text x="191.6" y="146.8">24</text>
<text x="197.1" y="145">D12</text>
<text x="197.1" y="148.6">D13</text>
<text x="248" y="148.6">D34</text>
<text x="248" y="145">D33</text>
<text x="255.9" y="146.8">61</text>
<text x="191.6" y="150.3">25</text>
<text x="191.6" y="153.8">26</text>
<text x="197.1" y="152.1">D14</text>
<text x="197.1" y="155.6">D15</text>
<text x="248" y="155.6">D36</text>
<text x="248" y="152.1">D35</text>
<text x="255.9" y="153.8">63</text>
<text x="255.9" y="150.3">62</text>
<text x="191.6" y="157.4">27</text>
<text x="191.6" y="160.9">28</text>
<text x="197.1" y="159.1">D16</text>
<text x="248" y="159.1">D37</text>
<text x="255.9" y="160.9">65</text>
<text x="255.9" y="157.4">64</text>
<text x="191.6" y="164.4">29</text>
<text x="191.6" y="168">30</text>
<text x="197.1" y="162.7">D17</text>
<text x="197.1" y="166.2">D18</text>
<text x="248" y="166.2">D39</text>
<text x="248" y="162.7">D38</text>
<text x="255.9" y="168">67</text>
<text x="255.9" y="164.4">66</text>
<text x="297.7" y="164.4">1</text>
<text x="297.7" y="168">2</text>
<text x="301.2" y="166.2">1</text>
<text x="336.5" y="164.4">1</text>
<text x="336.5" y="168">2</text>
<text x="340" y="166.2">1</text>
<text x="377" y="164.4">1</text>
<text x="377" y="168">2</text>
<text x="380.5" y="166.2">1</text>
<text x="191.6" y="171.5">31</text>
<text x="197.1" y="169.7">D19</text>
<text x="197.1" y="173.2">D20</text>
<text x="248" y="173.2">D41</text>
<text x="248" y="169.7">D40</text>
<text x="255.9" y="171.5">68</text>
<text x="297.7" y="171.5">3</text>
<text x="301.2" y="169.7">2</text>
<text x="301.2" y="173.2">3</text>
<text x="336.5" y="171.5">3</text>
<text x="340" y="169.7">2</text>
<text x="340" y="173.2">3</text>
<text x="377" y="171.5">3</text>
<text x="380.5" y="169.7">2</text>
<text x="380.5" y="173.2">3</text>
<text x="191.6" y="175">32</text>
<text x="191.6" y="178.5">33</text>
<text x="197.1" y="176.8">D21</text>
<text x="248" y="176.8">D42</text>
<text x="255.9" y="178.5">70</text>
<text x="255.9" y="175">69</text>
<text x="58" y="183.8">2</text>
<text x="62.4" y="185.2">2</text>
<text x="133.1" y="185.2">3</text>
<text x="137.6" y="183.8">3</text>
<text x="191.6" y="182.1">34</text>
<text x="191.6" y="185.6">35</text>
<text x="197.1" y="180.3">D22</text>
<text x="197.1" y="183.8">D23</text>
<text x="248" y="183.8">D44</text>
<text x="248" y="180.3">D43</text>
<text x="255.9" y="185.6">72</text>
<text x="255.9" y="182.1">71</text>
<text x="191.6" y="189.1">36</text>
<text x="197.1" y="187.4">D24</text>
<text x="197.1" y="190.9">D25</text>
<text x="248" y="190.9">D46</text>
<text x="248" y="187.4">D45</text>
<text x="255.9" y="189.1">73</text>
<text x="191.6" y="192.7">37</text>
<text x="191.6" y="196.2">38</text>
<text x="197.1" y="194.4">D26</text>
<text x="197.1" y="197.9">D27</text>
<text x="248" y="194.4">D47</text>
<text x="255.9" y="192.7">74</text>
<text x="297.7" y="196.2">1</text>
<text x="301.2" y="197.9">1</text>
<text x="336.5" y="196.2">1</text>
<text x="340" y="197.9">1</text>
<text x="377" y="196.2">1</text>
<text x="380.5" y="197.9">1</text>
<text x="58" y="201.5">1</text>
<text x="62.4" y="202.9">1</text>
<text x="133.1" y="202.9">4</text>
<text x="137.6" y="201.5">4</text>
<text x="191.6" y="199.7">39</text>
<text x="191.6" y="203.2">40</text>
<text x="197.1" y="201.5">D28</text>
<text x="297.7" y="199.7">2</text>
<text x="297.7" y="203.2">3</text>
<text x="301.2" y="201.5">2</text>
<text x="336.5" y="199.7">2</text>
<text x="336.5" y="203.2">3</text>
<text x="340" y="201.5">2</text>
<text x="377" y="199.7">2</text>
<text x="377" y="203.2">3</text>
<text x="380.5" y="201.5">2</text>
<text x="191.6" y="206.8">41</text>
<text x="197.1" y="205">D29</text>
<text x="197.1" y="208.5">D30</text>
<text x="301.2" y="205">3</text>
<text x="340" y="205">3</text>
<text x="380.5" y="205">3</text>
<text x="191.6" y="210.3">42</text>
<text x="197.1" y="212.1">D31</text>
<text x="205.7" y="218.4" transform="rotate(-90 205.7 218.4)">RSC</text>
<text x="212.7" y="218.4" transform="rotate(-90 212.7 218.4)">SCK</text>
<text x="216.3" y="218.4" transform="rotate(-90 216.3 218.4)">MOSI</text>
<text x="219.8" y="218.4" transform="rotate(-90 219.8 218.4)">MISO</text>
<text x="223.3" y="218.4" transform="rotate(-90 223.3 218.4)">5V</text>
<text x="233.9" y="218.4" transform="rotate(-90 233.9 218.4)">D53</text>
<text x="237.4" y="218.4" transform="rotate(-90 237.4 218.4)">D52</text>
<text x="240.9" y="218.4" transform="rotate(-90 240.9 218.4)">D51</text>
<text x="244.5" y="218.4" transform="rotate(-90 244.5 218.4)">D50</text>
<text x="248" y="218.4" transform="rotate(-90 248 218.4)">D49</text>
<text x="251.5" y="218.4" transform="rotate(-90 251.5 218.4)">D48</text>
<text x="204.3" y="223.3" transform="rotate(-90 204.3 223.3)">86</text>
<text x="211.3" y="223.3" transform="rotate(-90 211.3 223.3)">84</text>
<text x="214.8" y="223.3" transform="rotate(-90 214.8 223.3)">83</text>
<text x="218.4" y="223.3" transform="rotate(-90 218.4 223.3)">82</text>
<text x="221.9" y="223.3" transform="rotate(-90 221.9 223.3)">81</text>
<text x="232.5" y="223.3" transform="rotate(-90 232.5 223.3)">80</text>
<text x="236" y="223.3" transform="rotate(-90 236 223.3)">79</text>
<text x="239.5" y="223.3" transform="rotate(-90 239.5 223.3)">78</text>
<text x="243.1" y="223.3" transform="rotate(-90 243.1 223.3)">77</text>
<text x="246.6" y="223.3" transform="rotate(-90 246.6 223.3)">76</text>
<text x="250.1" y="223.3" transform="rotate(-90 250.1 223.3)">75</text>
<text x="299.4" y="227.9">1</text>
<text x="336.5" y="227.9">1</text>
<text x="116.6" y="233.2">6</text>
<text x="120.1" y="231.5">6</text>
<text x="299.4" y="231.5">2</text>
<text x="302.9" y="229.7">1</text>
<text x="302.9" y="233.2">2</text>
<text x="336.5" y="231.5">2</text>
<text x="340" y="229.7">1</text>
<text x="340" y="233.2">2</text>
<text x="116.6" y="236.7">5</text>
<text x="120.1" y="235">5</text>
<text x="120.1" y="238.5">4</text>
<text x="299.4" y="235">3</text>
<text x="302.9" y="236.7">3</text>
<text x="336.5" y="235">3</text>
<text x="340" y="236.7">3</text>
<text x="116.6" y="240.3">4</text>
<text x="116.6" y="243.8">3</text>
<text x="120.1" y="242">3</text>
<text x="120.1" y="245.6">2</text>
<text x="176" y="242">1</text>
<text x="176" y="245.6">2</text>
<text x="179.5" y="243.8">1</text>
<text x="116.6" y="247.3">2</text>
<text x="116.6" y="250.9">1</text>
<text x="120.1" y="249.1">1</text>
<text x="176" y="249.1">3</text>
<text x="179.5" y="247.3">2</text>
<text x="179.5" y="250.9">3</text>
<text x="176" y="263.2">1</text>
<text x="176" y="266.7">2</text>
<text x="179.5" y="265">1</text>
<text x="179.5" y="268.5">2</text>
<text x="176" y="270.3">3</text>
<text x="179.5" y="272">3</text>
</g>
<g font-size="3.2">
<text x="193.6" y="72.7">3</text>
<text x="193.6" y="76.2">4</text>
<text x="197.1" y="74.5">GND</text>
<text x="197.1" y="78">GND</text>
<text x="209.2" y="218.4" transform="rotate(-90 209.2 218.4)">GND</text>
<text x="207.8" y="223.3" transform="rotate(-90 207.8 223.3)">85</text>
</g>
</svg>
